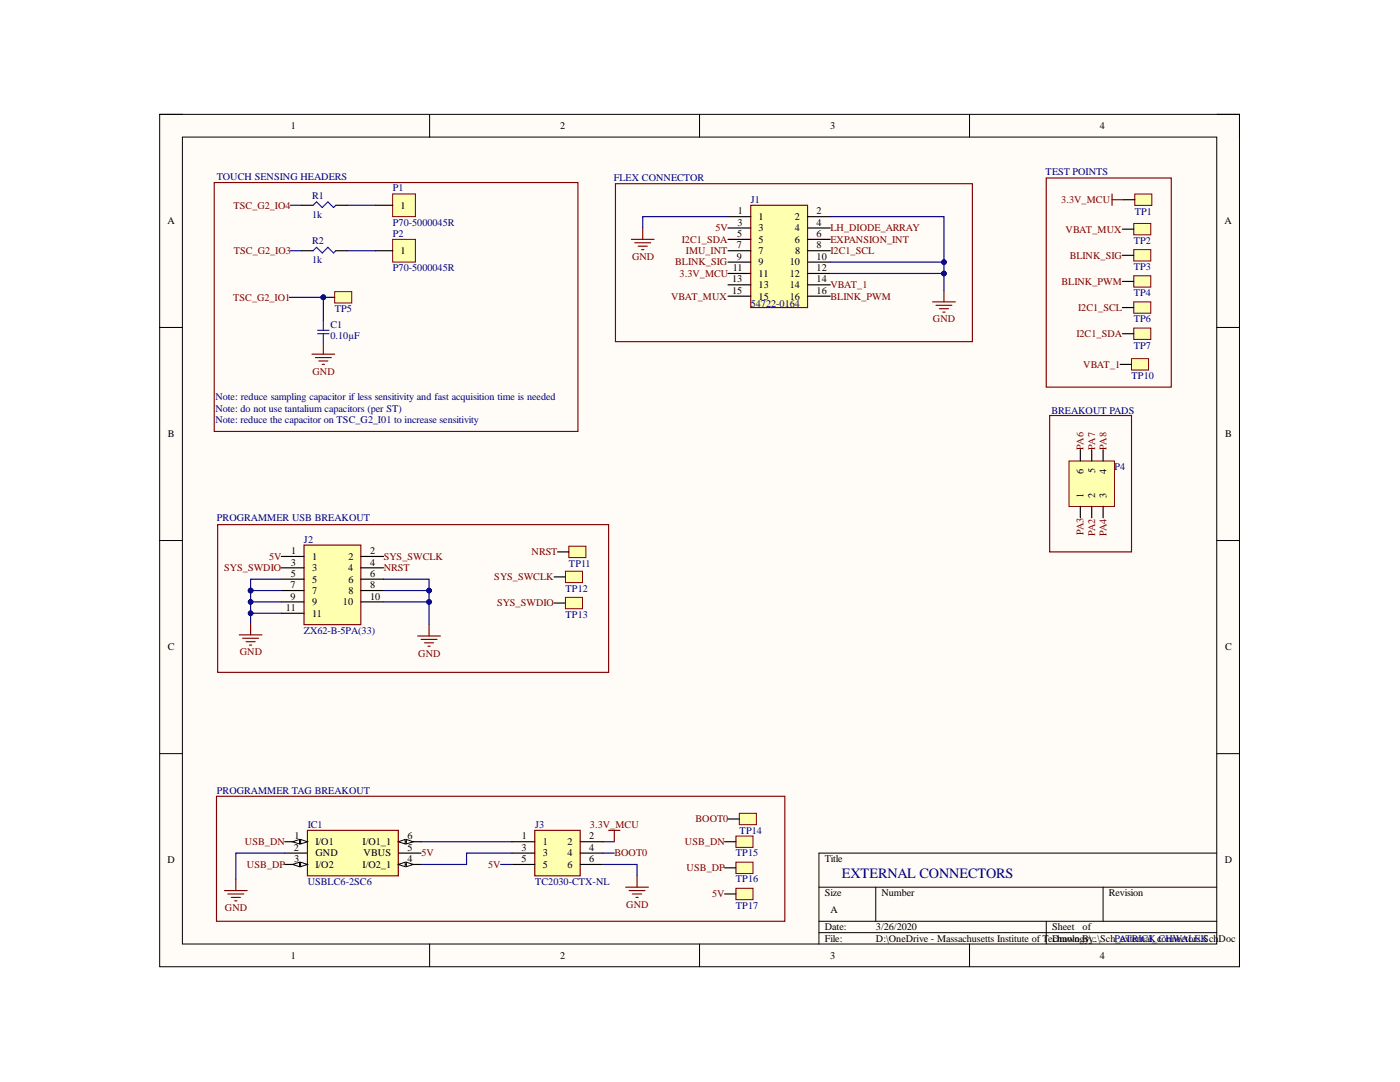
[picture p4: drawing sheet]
<svg xmlns="http://www.w3.org/2000/svg" width="279mm" height="216mm" viewBox="0 0 279 216" stroke-linecap="round" stroke-linejoin="round" font-family="sans-serif">
<path d="M31.9 22.8h215.5v170.1h-215.5z" fill-rule="evenodd" fill="#fffcf8"/>
<path d="M31.9 22.8h215.5v170.1h-215.5z" fill="none" stroke="#000" stroke-width=".2"/>
<path d="M36.4 27.4h206.4v161h-206.4z" fill-rule="evenodd" fill="#fffcf8"/>
<g fill="none" stroke="#000" stroke-width=".2">
<path d="M31.9 22.8h4.5M36.4 27.4h206.4v161h-206.4zM85.7 22.8v4.6M139.6 22.8v4.6M193.5 22.8v4.6M242.8 22.8h4.6v4.6M31.9 65.3h4.5M242.8 65.3h4.6M31.9 107.9h4.5M242.8 107.9h4.6M31.9 150.4h4.5M242.8 150.4h4.6"/>
<path d="M163.4 177h79.4M174.8 177v6.8M220.1 177v6.8M242.8 170.2h-79.4v18.2M85.7 188.4v4.5M139.6 188.4v4.5M163.4 183.8h79.4M163.4 186.1h79.4M193.5 188.4v4.5M208.8 183.8v4.6M247.4 188.4v4.5"/>
</g>
<path d="M62.3 70.7h4.5M62.9 71.4h3.2M63.6 72h1.8M64.3 72.7h.5M64.5 68.4v2.3" fill="none" stroke="#800000" stroke-width=".23"/>
<path d="M60.2 41h2.3M60.2 50h2.3M67 41h2.3M67 50h2.3" fill="none" stroke="#000" stroke-width=".23"/>
<path d="M62.5 41l.7-.7 1.1 1.1 1.1-1.1 1.2 1.1 .4-.4M62.5 50l.7-.6 1.1 1.1 1.1-1.1 1.2 1.1 .4-.5" fill="none" stroke="#00f" stroke-width=".23"/>
<path d="M106.7 165.7h9.1v9.1h-9.1z" fill-rule="evenodd" fill="#ffffb0"/>
<path d="M43.2 158.9h113.4v24.9h-113.4zM106.7 165.7h9.1v9.1h-9.1zM121.5 165.7h2.2M122.6 165.7v2.3M124.9 177h4.5M125.6 177.7h3.1M126.2 178.4h1.8M126.9 179.1h.5M127.1 174.8v2.2" fill="none" stroke="#800000" stroke-width=".23"/>
<path d="M102.2 168h4.5M102.2 170.2h4.5M102.2 172.5h4.5M115.8 168h4.5M115.8 170.2h4.5M115.8 172.5h4.5" fill="none" stroke="#000" stroke-width=".23"/>
<path d="M149.8 41h11.4v20.4h-11.4z" fill-rule="evenodd" fill="#ffffb0"/>
<path d="M149.8 41h11.4v20.4h-11.4z" fill="none" stroke="#800000" stroke-width=".23"/>
<g fill="none" stroke="#000" stroke-width=".23">
<path d="M145.3 43.2h4.5M145.3 45.5h4.5M145.3 47.8h4.5M145.3 50h4.5M145.3 52.3h4.5M145.3 54.6h4.5M145.3 56.8h4.5M145.3 59.1h4.5M161.2 43.2h4.5M161.2 45.5h4.5M161.2 47.8h4.5M161.2 50h4.5"/>
<path d="M161.2 52.3h4.5M161.2 54.6h4.5M161.2 56.8h4.5M161.2 59.1h4.5"/>
</g>
<path d="M78.4 38.7h4.5v4.5h-4.5z" fill-rule="evenodd" fill="#ffffb0"/>
<path d="M78.4 38.7h4.5v4.5h-4.5z" fill="none" stroke="#800000" stroke-width=".2"/>
<path d="M75 41h3.4" fill="none" stroke="#000" stroke-width=".23"/>
<path d="M78.4 47.8h4.5v4.5h-4.5z" fill-rule="evenodd" fill="#ffffb0"/>
<path d="M78.4 47.8h4.5v4.5h-4.5z" fill="none" stroke="#800000" stroke-width=".2"/>
<path d="M75 50h3.4" fill="none" stroke="#000" stroke-width=".23"/>
<path d="M61.4 165.7h18.1v9.1h-18.1z" fill-rule="evenodd" fill="#ffffb0"/>
<path d="M61.4 165.7h18.1v9.1h-18.1z" fill="none" stroke="#800000" stroke-width=".23"/>
<path d="M56.8 168h4.6" fill="none" stroke="#000" stroke-width=".23"/>
<path d="M60 167.5l1.4 .5-1.4 .4z" fill="#f8fcff"/>
<path d="M60 167.5l1.4 .5-1.4 .4z" fill="none" stroke="#000" stroke-width=".2"/>
<path d="M58.4 168l1.4-.5v.9z" fill="#f8fcff"/>
<path d="M58.4 168l1.4-.5v.9z" fill="none" stroke="#000" stroke-width=".2"/>
<path d="M56.8 170.2h4.6M56.8 172.5h4.6" fill="none" stroke="#000" stroke-width=".23"/>
<path d="M60 172l1.4 .5-1.4 .4z" fill="#f8fcff"/>
<path d="M60 172l1.4 .5-1.4 .4z" fill="none" stroke="#000" stroke-width=".2"/>
<path d="M58.4 172.5l1.4-.5v.9z" fill="#f8fcff"/>
<path d="M58.4 172.5l1.4-.5v.9z" fill="none" stroke="#000" stroke-width=".2"/>
<path d="M79.5 168h4.5" fill="none" stroke="#000" stroke-width=".23"/>
<path d="M79.5 168l1.4-.5v.9z" fill="#f8fcff"/>
<path d="M79.5 168l1.4-.5v.9z" fill="none" stroke="#000" stroke-width=".2"/>
<path d="M81.1 167.5l1.4 .5-1.4 .4z" fill="#f8fcff"/>
<path d="M81.1 167.5l1.4 .5-1.4 .4z" fill="none" stroke="#000" stroke-width=".2"/>
<path d="M79.5 170.2h4.5M79.5 172.5h4.5" fill="none" stroke="#000" stroke-width=".23"/>
<path d="M79.5 172.5l1.4-.5v.9z" fill="#f8fcff"/>
<path d="M79.5 172.5l1.4-.5v.9z" fill="none" stroke="#000" stroke-width=".2"/>
<path d="M81.1 172l1.4 .5-1.4 .4z" fill="#f8fcff"/>
<path d="M81.1 172l1.4 .5-1.4 .4z" fill="none" stroke="#000" stroke-width=".2"/>
<path d="M60.7 108.8h11.3v15.8h-11.3z" fill-rule="evenodd" fill="#ffffb0"/>
<g fill="none" stroke="#800000" stroke-width=".23">
<path d="M42.8 36.4h72.5v49.7h-72.5zM43.4 104.7h78.1v29.5h-78.1zM60.7 108.8h11.3v15.8h-11.3zM47.7 126.7h4.6M48.4 127.4h3.2M49.1 128h1.8M49.8 128.7h.4M50 124.4v2.3M83.4 126.9h4.5M84 127.6h3.2M84.7 128.3h1.8M85.4 128.9h.5"/>
<path d="M85.6 124.6v2.3M44.8 177.7h4.5M45.5 178.4h3.1M46.2 179.1h1.8M46.8 179.7h.5M47.1 175.4v2.3"/>
</g>
<path d="M56.1 111h4.6M56.1 113.3h4.6M56.1 115.6h4.6M56.1 117.8h4.6M72 111h4.6M72 113.3h4.6M72 115.6h4.6M72 117.8h4.6M56.1 120.1h4.6M56.1 122.4h4.6M72 120.1h4.6" fill="none" stroke="#000" stroke-width=".23"/>
<path d="M146.9 177.2h3.4v2.3h-3.4z" fill-rule="evenodd" fill="#ffffb0"/>
<path d="M146.9 177.2h3.4v2.3h-3.4z" fill="none" stroke="#800000" stroke-width=".2"/>
<path d="M144.6 178.4h2.3" fill="none" stroke="#000" stroke-width=".23"/>
<path d="M226.5 38.7h3.4v2.3h-3.4z" fill-rule="evenodd" fill="#ffffb0"/>
<path d="M226.5 38.7h3.4v2.3h-3.4z" fill="none" stroke="#800000" stroke-width=".2"/>
<path d="M224.2 39.9h2.3" fill="none" stroke="#000" stroke-width=".23"/>
<path d="M112.8 114h3.5v2.3h-3.5z" fill-rule="evenodd" fill="#ffffb0"/>
<path d="M112.8 114h3.5v2.3h-3.5z" fill="none" stroke="#800000" stroke-width=".2"/>
<path d="M110.6 115.1h2.2" fill="none" stroke="#000" stroke-width=".23"/>
<path d="M112.8 119.2h3.5v2.3h-3.5z" fill-rule="evenodd" fill="#ffffb0"/>
<path d="M112.8 119.2h3.5v2.3h-3.5z" fill="none" stroke="#800000" stroke-width=".2"/>
<path d="M110.6 120.3h2.2" fill="none" stroke="#000" stroke-width=".23"/>
<path d="M146.9 166.8h3.4v2.3h-3.4z" fill-rule="evenodd" fill="#ffffb0"/>
<path d="M146.9 166.8h3.4v2.3h-3.4z" fill="none" stroke="#800000" stroke-width=".2"/>
<path d="M144.6 168h2.3" fill="none" stroke="#000" stroke-width=".23"/>
<path d="M146.9 172h3.4v2.3h-3.4z" fill-rule="evenodd" fill="#ffffb0"/>
<path d="M146.9 172h3.4v2.3h-3.4z" fill="none" stroke="#800000" stroke-width=".2"/>
<path d="M144.6 173.2h2.3" fill="none" stroke="#000" stroke-width=".23"/>
<path d="M226.3 55h3.4v2.3h-3.4z" fill-rule="evenodd" fill="#ffffb0"/>
<path d="M226.3 55h3.4v2.3h-3.4z" fill="none" stroke="#800000" stroke-width=".2"/>
<path d="M224 56.2h2.3" fill="none" stroke="#000" stroke-width=".23"/>
<path d="M226.3 60.2h3.4v2.3h-3.4z" fill-rule="evenodd" fill="#ffffb0"/>
<path d="M226.3 60.2h3.4v2.3h-3.4z" fill="none" stroke="#800000" stroke-width=".2"/>
<path d="M224 61.4h2.3" fill="none" stroke="#000" stroke-width=".23"/>
<path d="M226.3 65.5h3.4v2.2h-3.4z" fill-rule="evenodd" fill="#ffffb0"/>
<path d="M226.3 65.5h3.4v2.2h-3.4z" fill="none" stroke="#800000" stroke-width=".2"/>
<path d="M224 66.6h2.3" fill="none" stroke="#000" stroke-width=".23"/>
<path d="M226.3 44.6h3.4v2.3h-3.4z" fill-rule="evenodd" fill="#ffffb0"/>
<path d="M226.3 44.6h3.4v2.3h-3.4z" fill="none" stroke="#800000" stroke-width=".2"/>
<path d="M224 45.7h2.3" fill="none" stroke="#000" stroke-width=".23"/>
<path d="M226.3 49.8h3.4v2.3h-3.4z" fill-rule="evenodd" fill="#ffffb0"/>
<path d="M226.3 49.8h3.4v2.3h-3.4z" fill="none" stroke="#800000" stroke-width=".2"/>
<path d="M224 50.9h2.3" fill="none" stroke="#000" stroke-width=".23"/>
<path d="M221.9 38.7v2.3M221.9 39.9h2.3" fill="none" stroke="#800000" stroke-width=".23"/>
<path d="M113.5 109h3.4v2.3h-3.4z" fill-rule="evenodd" fill="#ffffb0"/>
<path d="M113.5 109h3.4v2.3h-3.4z" fill="none" stroke="#800000" stroke-width=".2"/>
<path d="M111.3 110.1h2.2" fill="none" stroke="#000" stroke-width=".23"/>
<circle cx="64.5" cy="59.3" r=".45" fill="#000080"/>
<circle cx="64.5" cy="59.3" r=".45" fill="none" stroke="#000080" stroke-width=".2"/>
<path d="M66.8 58.2h3.4v2.3h-3.4z" fill-rule="evenodd" fill="#ffffb0"/>
<path d="M66.8 58.2h3.4v2.3h-3.4z" fill="none" stroke="#800000" stroke-width=".2"/>
<path d="M64.5 59.3h2.3" fill="none" stroke="#000" stroke-width=".23"/>
<circle cx="64.5" cy="59.3" r=".45" fill="#000080"/>
<circle cx="64.5" cy="59.3" r=".45" fill="none" stroke="#000080" stroke-width=".2"/>
<path d="M147.6 162.3h3.4v2.3h-3.4z" fill-rule="evenodd" fill="#ffffb0"/>
<path d="M147.6 162.3h3.4v2.3h-3.4z" fill="none" stroke="#800000" stroke-width=".2"/>
<path d="M145.3 163.4h2.3" fill="none" stroke="#000" stroke-width=".23"/>
<path d="M225.8 71.6h3.4v2.2h-3.4z" fill-rule="evenodd" fill="#ffffb0"/>
<path d="M225.8 71.6h3.4v2.2h-3.4z" fill="none" stroke="#800000" stroke-width=".2"/>
<path d="M223.5 72.7h2.3" fill="none" stroke="#000" stroke-width=".23"/>
<path d="M126 47.8h4.5M126.7 48.4h3.2M127.4 49.1h1.8M128 49.8h.5M128.3 45.5v2.3M188.4 58v2.2M186.1 60.2h4.6M186.8 60.9h3.2M187.5 61.6h1.8M188.2 62.3h.4" fill="none" stroke="#800000" stroke-width=".23"/>
<path d="M213.3 92h9.1v9.1h-9.1z" fill-rule="evenodd" fill="#ffffb0"/>
<path d="M213.3 92h9.1v9.1h-9.1z" fill="none" stroke="#800000" stroke-width=".2"/>
<path d="M215.6 89.7v2.3M217.9 89.7v2.3M220.1 89.7v2.3M215.6 101.1v2.2M217.9 101.1v2.2M220.1 101.1v2.2" fill="none" stroke="#000" stroke-width=".23"/>
<path d="M122.8 36.7h71.3v31.5h-71.3zM208.8 35.5h25v41.7h-25zM209.5 82.9h16.3v27.2h-16.3z" fill="none" stroke="#800000" stroke-width=".23"/>
<path d="M63.4 66.6h2.3M63.4 65.9h2.3M64.5 63.9v2M64.5 66.6v1.8" fill="none" stroke="#00f" stroke-width=".23"/>
<path d="M50 117.8v6.6" fill="none" stroke="#000080" stroke-width=".23"/>
<circle cx="50" cy="122.4" r=".45" fill="#000080"/>
<circle cx="50" cy="122.4" r=".45" fill="none" stroke="#000080" stroke-width=".2"/>
<circle cx="50" cy="120.1" r=".45" fill="#000080"/>
<circle cx="50" cy="120.1" r=".45" fill="none" stroke="#000080" stroke-width=".2"/>
<circle cx="50" cy="117.8" r=".45" fill="#000080"/>
<circle cx="50" cy="117.8" r=".45" fill="none" stroke="#000080" stroke-width=".2"/>
<path d="M50 122.4h6.1M56.8 170.2h-9.7v5.2" fill="none" stroke="#000080" stroke-width=".23"/>
<circle cx="50" cy="122.4" r=".45" fill="#000080"/>
<circle cx="50" cy="122.4" r=".45" fill="none" stroke="#000080" stroke-width=".2"/>
<path d="M50 120.1h6.1" fill="none" stroke="#000080" stroke-width=".23"/>
<circle cx="50" cy="120.1" r=".45" fill="#000080"/>
<circle cx="50" cy="120.1" r=".45" fill="none" stroke="#000080" stroke-width=".2"/>
<path d="M50 117.8h6.1" fill="none" stroke="#000080" stroke-width=".23"/>
<circle cx="50" cy="117.8" r=".45" fill="#000080"/>
<circle cx="50" cy="117.8" r=".45" fill="none" stroke="#000080" stroke-width=".2"/>
<path d="M56.1 115.6h-6.1v2.2" fill="none" stroke="#000080" stroke-width=".23"/>
<circle cx="50" cy="117.8" r=".45" fill="#000080"/>
<circle cx="50" cy="117.8" r=".45" fill="none" stroke="#000080" stroke-width=".2"/>
<path d="M57.7 59.3h6.8v4.6" fill="none" stroke="#000080" stroke-width=".23"/>
<circle cx="64.5" cy="59.3" r=".45" fill="#000080"/>
<circle cx="64.5" cy="59.3" r=".45" fill="none" stroke="#000080" stroke-width=".2"/>
<path d="M58 50h2.2M58 41h2.2M69.3 50h5.7M69.3 41h5.7M76.6 120.1h9v4.5" fill="none" stroke="#000080" stroke-width=".23"/>
<circle cx="85.6" cy="120.1" r=".45" fill="#000080"/>
<circle cx="85.6" cy="120.1" r=".45" fill="none" stroke="#000080" stroke-width=".2"/>
<path d="M76.6 117.8h9v2.3" fill="none" stroke="#000080" stroke-width=".23"/>
<circle cx="85.6" cy="117.8" r=".45" fill="#000080"/>
<circle cx="85.6" cy="117.8" r=".45" fill="none" stroke="#000080" stroke-width=".2"/>
<circle cx="85.6" cy="120.1" r=".45" fill="#000080"/>
<circle cx="85.6" cy="120.1" r=".45" fill="none" stroke="#000080" stroke-width=".2"/>
<path d="M76.6 115.6h9v2.2" fill="none" stroke="#000080" stroke-width=".23"/>
<circle cx="85.6" cy="117.8" r=".45" fill="#000080"/>
<circle cx="85.6" cy="117.8" r=".45" fill="none" stroke="#000080" stroke-width=".2"/>
<path d="M145.3 43.2h-17v2.3M165.7 54.6h22.7v3.4M84 168h18.2M99.9 172.5h2.3M102.2 170.2h-9.1v2.3h-9.1M120.3 172.5h6.8v2.3M120.3 168h2.3M120.3 170.2h2.3" fill="none" stroke="#000080" stroke-width=".23"/>
<circle cx="188.4" cy="54.6" r=".45" fill="#000080"/>
<circle cx="188.4" cy="54.6" r=".45" fill="none" stroke="#000080" stroke-width=".2"/>
<path d="M165.7 52.3h22.7v2.3" fill="none" stroke="#000080" stroke-width=".23"/>
<circle cx="188.4" cy="54.6" r=".45" fill="#000080"/>
<circle cx="188.4" cy="54.6" r=".45" fill="none" stroke="#000080" stroke-width=".2"/>
<circle cx="188.4" cy="52.3" r=".45" fill="#000080"/>
<circle cx="188.4" cy="52.3" r=".45" fill="none" stroke="#000080" stroke-width=".2"/>
<path d="M165.7 43.2h22.7v9.1" fill="none" stroke="#000080" stroke-width=".23"/>
<circle cx="188.4" cy="52.3" r=".45" fill="#000080"/>
<circle cx="188.4" cy="52.3" r=".45" fill="none" stroke="#000080" stroke-width=".2"/>
<text font-size="2.8" fill="#000080" x="168" y="175.3">EXTERNAL CONNECTORS</text>
<g font-size="2">
<text x="58" y="25.7">1</text>
<text x="111.8" y="25.7">2</text>
<text x="165.7" y="25.7">3</text>
<text x="219.5" y="25.7">4</text>
<text x="80" y="41.7">1</text>
<text x="33.4" y="44.8">A</text>
<text x="147.1" y="47.3">5</text>
<text x="147.2" y="45">3</text>
<text x="147.3" y="42.7">1</text>
<text x="151.4" y="43.9">1</text>
<text x="151.4" y="46.2">3</text>
<text x="158.6" y="43.9">2</text>
<text x="158.6" y="46.2">4</text>
<text x="163" y="42.7">2</text>
<text x="163" y="45">4</text>
<text x="163" y="47.3">6</text>
<text x="244.4" y="44.8">A</text>
<text x="80" y="50.7">1</text>
<text x="147.1" y="49.6">7</text>
<text x="147.1" y="51.8">9</text>
<text x="151.4" y="48.4">5</text>
<text x="151.4" y="50.7">7</text>
<text x="151.4" y="53">9</text>
<text x="157.6" y="53">10</text>
<text x="158.6" y="48.4">6</text>
<text x="158.7" y="50.7">8</text>
<text x="163" y="49.6">8</text>
<text x="163" y="51.8">10</text>
<text x="146.1" y="56.3">13</text>
<text x="146.1" y="58.6">15</text>
<text x="146.2" y="54.1">11</text>
<text x="151.4" y="55.3">11</text>
<text x="151.4" y="57.5">13</text>
<text x="151.4" y="59.8">15</text>
<text x="157.6" y="55.3">12</text>
<text x="157.6" y="57.5">14</text>
<text x="157.6" y="59.8">16</text>
<text x="163" y="54.1">12</text>
<text x="163" y="56.3">14</text>
<text x="163" y="58.6">16</text>
<text x="33.5" y="87.3">B</text>
<text x="244.5" y="87.3">B</text>
<text x="216.3" y="94.5" transform="rotate(-90 216.3 94.5)">6</text>
<text x="218.6" y="94.5" transform="rotate(-90 218.6 94.5)">5</text>
<text x="220.8" y="94.5" transform="rotate(-90 220.8 94.5)">4</text>
<text x="216.3" y="99.5" transform="rotate(-90 216.3 99.5)">1</text>
<text x="218.6" y="99.5" transform="rotate(-90 218.6 99.5)">2</text>
<text x="220.8" y="99.5" transform="rotate(-90 220.8 99.5)">3</text>
<text x="58" y="112.9">3</text>
<text x="58.1" y="110.6">1</text>
<text x="62.3" y="111.7">1</text>
<text x="62.3" y="113.9">3</text>
<text x="69.5" y="113.9">4</text>
<text x="69.5" y="111.7">2</text>
<text x="73.9" y="110.6">2</text>
<text x="73.9" y="112.9">4</text>
<text x="58" y="117.4">7</text>
<text x="58" y="119.6">9</text>
<text x="58" y="115.1">5</text>
<text x="62.3" y="116.3">5</text>
<text x="62.3" y="118.5">7</text>
<text x="69.5" y="116.3">6</text>
<text x="69.5" y="118.5">8</text>
<text x="73.9" y="115.1">6</text>
<text x="73.9" y="117.4">8</text>
<text x="73.9" y="119.6">10</text>
<text x="57.1" y="121.9">11</text>
<text x="62.3" y="120.8">9</text>
<text x="62.3" y="123">11</text>
<text x="68.4" y="120.8">10</text>
<text x="33.5" y="129.8">C</text>
<text x="244.5" y="129.8">C</text>
<text x="58.8" y="167.5">1</text>
<text x="81.3" y="167.5">6</text>
<text x="104.1" y="167.5">1</text>
<text x="117.6" y="167.5">2</text>
<text x="33.4" y="172.3">D</text>
<text x="58.6" y="169.8">2</text>
<text x="58.7" y="172">3</text>
<text x="63" y="168.6">I/O1</text>
<text x="63" y="170.9">GND</text>
<text x="63" y="173.2">I/O2</text>
<text x="72.4" y="168.6">I/O1_1</text>
<text x="72.4" y="173.2">I/O2_1</text>
<text x="72.6" y="170.9">VBUS</text>
<text x="81.3" y="169.8">5</text>
<text x="81.3" y="172">4</text>
<text x="104.1" y="169.8">3</text>
<text x="104.1" y="172">5</text>
<text x="108.3" y="168.6">1</text>
<text x="108.3" y="170.9">3</text>
<text x="108.3" y="173.2">5</text>
<text x="113.3" y="168.6">2</text>
<text x="113.3" y="170.9">4</text>
<text x="113.3" y="173.2">6</text>
<text x="117.6" y="169.8">4</text>
<text x="117.6" y="172">6</text>
<text x="164.6" y="172">Title</text>
<text x="244.4" y="172.3">D</text>
<text x="164.6" y="178.9">Size</text>
<text x="175.9" y="178.9">Number</text>
<text x="221.3" y="178.9">Revision</text>
<text x="164.6" y="185.6">Date:</text>
<text x="165.7" y="182.2">A</text>
<text x="174.8" y="185.6">3/26/2020</text>
<text x="210" y="185.6">Sheet</text>
<text x="216.1" y="185.6">of</text>
<text x="58" y="191.3">1</text>
<text x="111.8" y="191.3">2</text>
<text x="164.6" y="187.9">File:</text>
<text x="165.7" y="191.3">3</text>
<text x="174.8" y="187.9">D:\OneDrive - Massachusetts Institute of T</text>
<text x="209.2" y="187.9">eDrawn y\..\Sch_external_connectors.SchDoc</text>
<text x="210.1" y="187.9">chnologBy:</text>
<text x="219.5" y="191.3">4</text>
</g>
<g font-size="2" fill="#000080">
<text x="43.3" y="36">TOUCH SENSING HEADERS</text>
<text x="208.7" y="34.9">TEST POINTS</text>
<text x="62.3" y="39.6">R1</text>
<text x="78.4" y="38.2">P1</text>
<text x="122.5" y="36">FLEX CONNECTOR</text>
<text x="149.8" y="40.5">J1</text>
<text x="62.3" y="43.5">1k</text>
<text x="78.4" y="45">P70-5000045R</text>
<text x="78.4" y="47.3">P2</text>
<text x="226.5" y="42.8">TP1</text>
<text x="62.3" y="48.7">R2</text>
<text x="62.3" y="52.6">1k</text>
<text x="226.3" y="48.7">TP2</text>
<text x="226.3" y="53.9">TP3</text>
<text x="78.4" y="54.1">P70-5000045R</text>
<text x="226.3" y="59.1">TP4</text>
<text x="65.9" y="65.4">C1</text>
<text x="66.8" y="62.3">TP5</text>
<text x="149.8" y="61.4">54722-0164</text>
<text x="226.3" y="64.3">TP6</text>
<text x="65.9" y="67.7">0.10µF</text>
<text x="226.3" y="69.5">TP7</text>
<text x="225.8" y="75.6">TP10</text>
<text x="43" y="79.8">Note: reduce sampling capacitor if less sensitivity and fast acquisition time is needed</text>
<text x="43" y="82.2">Note: do not use tantalium capacitors (per ST)</text>
<text x="209.8" y="82.5">BREAKOUT PADS</text>
<text x="43" y="84.5">Note: reduce the capacitor on TSC_G2_I01 to increase sensitivity</text>
<text x="222.4" y="93.8">P4</text>
<text x="43.3" y="104">PROGRAMMER USB BREAKOUT</text>
<text x="60.7" y="108.3">J2</text>
<text x="113.5" y="113.1">TP11</text>
<text x="112.9" y="118.1">TP12</text>
<text x="112.9" y="123.3">TP13</text>
<text x="60.7" y="126.5">ZX62-B-5PA(33)</text>
<text x="43.3" y="158.4">PROGRAMMER TAG BREAKOUT</text>
<text x="61.4" y="165.3">IC1</text>
<text x="106.8" y="165.3">J3</text>
<text x="147.6" y="166.3">TP14</text>
<text x="146.9" y="170.9">TP15</text>
<text x="61.4" y="176.6">USBLC6-2SC6</text>
<text x="106.8" y="176.6">TC2030-CTX-NL</text>
<text x="146.9" y="176.1">TP16</text>
<text x="146.9" y="181.3">TP17</text>
<text x="222.4" y="187.9">PATRICK CHWALEK</text>
</g>
<g font-size="2" fill="#800000">
<text x="46.6" y="41.7">TSC_G2_IO4</text>
<text x="211.8" y="40.5">3.3V_MCU</text>
<text x="142.8" y="46.2">5V</text>
<text x="165.7" y="46.2">LH_DIODE_ARRAY</text>
<text x="212.7" y="46.4">VBAT_MUX</text>
<text x="46.6" y="50.7">TSC_G2_IO3</text>
<text x="126.1" y="51.8">GND</text>
<text x="134.7" y="53">BLINK_SIG</text>
<text x="136.1" y="48.4">I2C1_SDA</text>
<text x="136.9" y="50.7">IMU_INT</text>
<text x="165.7" y="50.7">I2C1_SCL</text>
<text x="165.7" y="48.4">EXPANSION_INT</text>
<text x="213.5" y="51.6">BLINK_SIG</text>
<text x="46.5" y="60">TSC_G2_IO1</text>
<text x="133.9" y="59.8">VBAT_MUX</text>
<text x="135.6" y="55.3">3.3V_MCU</text>
<text x="165.7" y="59.8">BLINK_PWM</text>
<text x="165.7" y="57.5">VBAT_1</text>
<text x="211.9" y="56.8">BLINK_PWM</text>
<text x="186.2" y="64.3">GND</text>
<text x="215.2" y="62">I2C1_SCL</text>
<text x="214.8" y="67.2">I2C1_SDA</text>
<text x="62.4" y="74.8">GND</text>
<text x="216.2" y="73.4">VBAT_1</text>
<text x="216.3" y="89.7" transform="rotate(-90 216.3 89.7)">PA6</text>
<text x="218.6" y="89.7" transform="rotate(-90 218.6 89.7)">PA7</text>
<text x="220.8" y="89.7" transform="rotate(-90 220.8 89.7)">PA8</text>
<text x="216.3" y="106.8" transform="rotate(-90 216.3 106.8)">PA3</text>
<text x="218.6" y="106.9" transform="rotate(-90 218.6 106.9)">PA2</text>
<text x="220.8" y="106.9" transform="rotate(-90 220.8 106.9)">PA4</text>
<text x="44.7" y="113.9">SYS_SWDIO</text>
<text x="53.7" y="111.7">5V</text>
<text x="76.6" y="111.7">SYS_SWCLK</text>
<text x="76.6" y="113.9">NRST</text>
<text x="106.1" y="110.8">NRST</text>
<text x="98.6" y="115.8">SYS_SWCLK</text>
<text x="99.2" y="121">SYS_SWDIO</text>
<text x="47.9" y="130.7">GND</text>
<text x="83.5" y="131">GND</text>
<text x="117.7" y="165.3">3.3V_MCU</text>
<text x="138.8" y="164.1">BOOT0</text>
<text x="48.9" y="168.6">USB_DN</text>
<text x="49.3" y="173.2">USB_DP</text>
<text x="84.1" y="170.9">5V</text>
<text x="97.4" y="173.2">5V</text>
<text x="122.6" y="170.9">BOOT0</text>
<text x="136.7" y="168.6">USB_DN</text>
<text x="137" y="173.9">USB_DP</text>
<text x="142.1" y="179.1">5V</text>
<text x="44.9" y="181.8">GND</text>
<text x="125" y="181.1">GND</text>
</g>
</svg>
